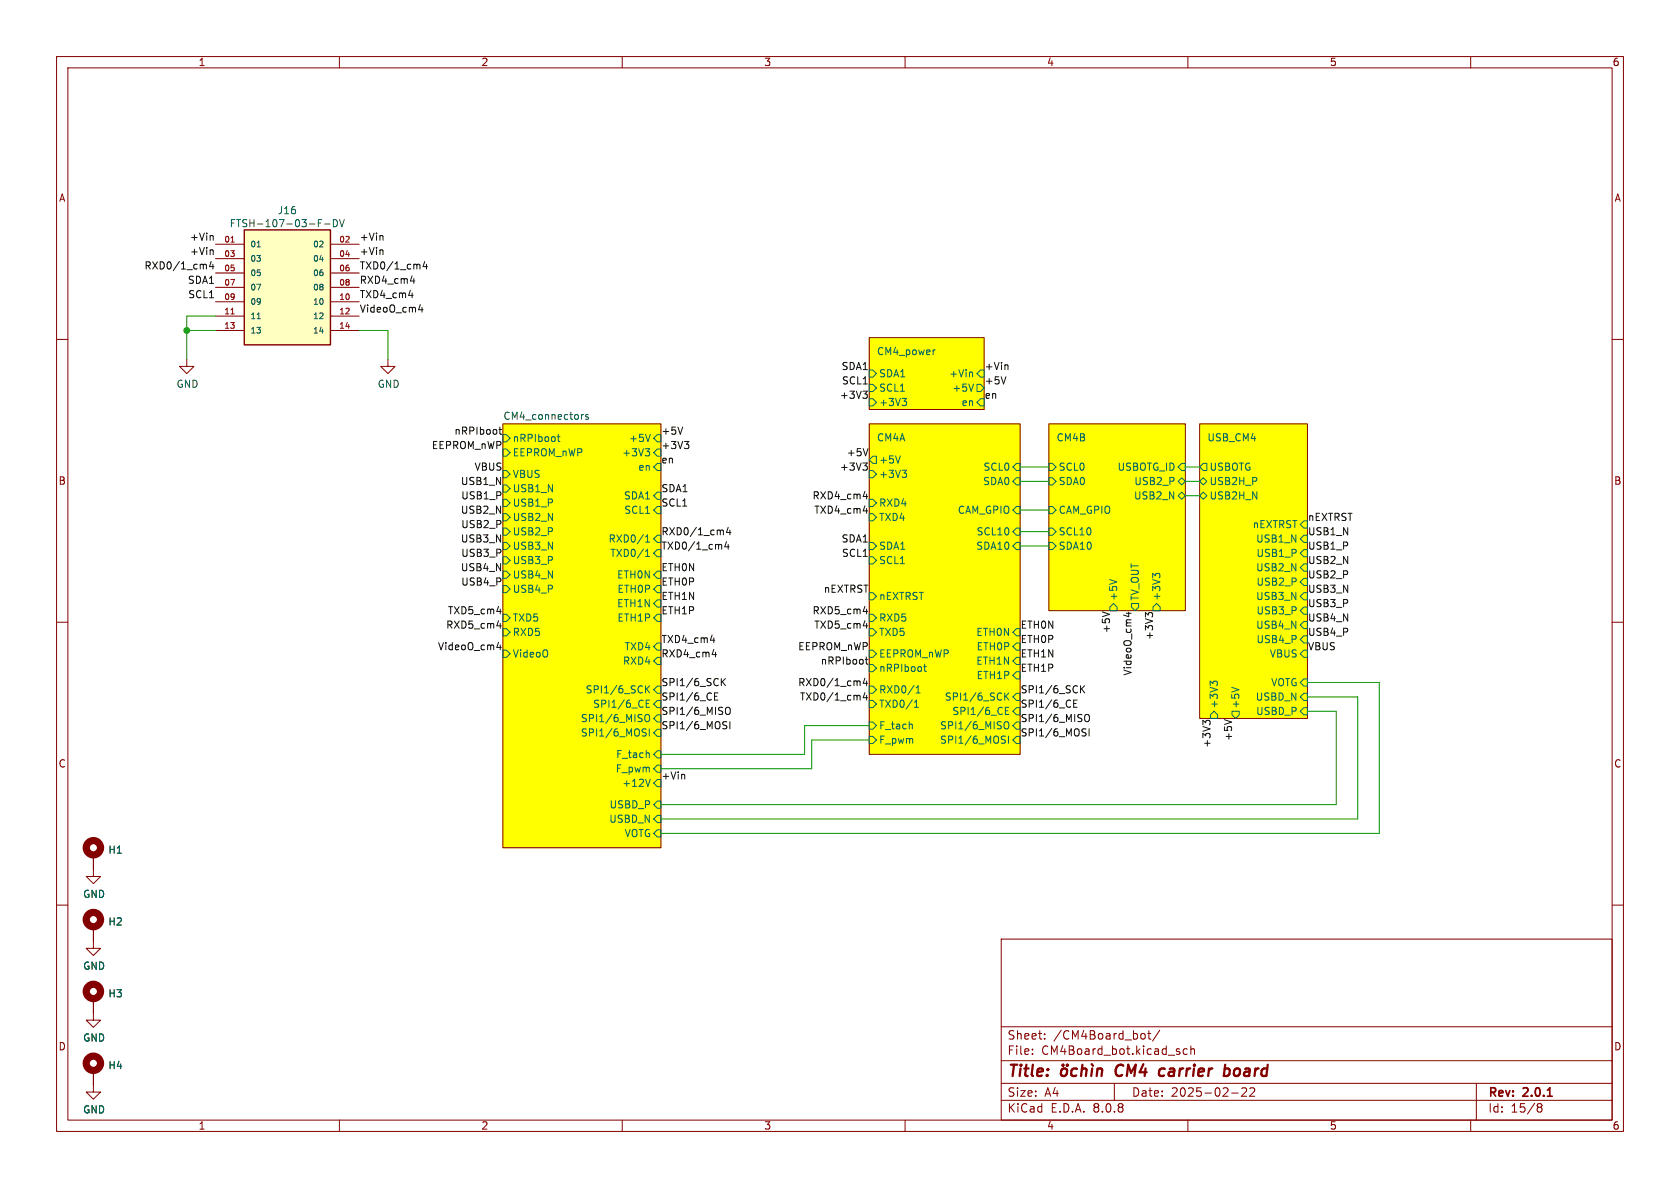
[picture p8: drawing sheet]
<svg xmlns="http://www.w3.org/2000/svg" width="297mm" height="210mm" viewBox="0 0 297 210" stroke-linecap="round" stroke-linejoin="round" font-family="sans-serif">
<g fill="none" stroke="#840000" stroke-width=".18">
<path d="M10 10h277v190h-277zM12 12h273v186h-273zM60 10v2M110 10v2M160 10v2M210 10v2M260 10v2M153.7 59.7h20.3v12.7h-20.3zM10 60h2M33 63.5v1.3h1.3l-1.3 1.2-1.3-1.2h1.3M68.6 63.5v1.3h1.2l-1.2 1.2-1.3-1.2h1.3M88.9 74.9h27.9v75h-27.9z"/>
<path d="M153.7 74.9h26.6v58.5h-26.6zM185.4 74.9h24.1v33.1h-24.1zM212.1 74.9h19v52.1h-19zM285 60h2M10 110h2M285 110h2M16.5 151.1v3.8h1.3l-1.3 1.3-1.3-1.3h1.3M10 160h2M16.5 176.5v3.8h1.3l-1.3 1.3-1.3-1.3h1.3M16.5 163.8v2.6M177 166h108v32h-108zM285 160h2"/>
<path d="M16.5 189.2v3.8h1.3l-1.3 1.3-1.3-1.3h1.3M60 198v2M110 198v2M160 198v2M177 194.5h108M177 191.5h108M177 187.5h108M177 181.5h108M182.5 186.3v.1M182.5 185.5v.1M184.7 183.6v.1M184.7 182.8v.1"/>
<path d="M197 191.5v3M202.2 182.7l.3 .3v.4l-.3 .3M202.9 182.7h.6M203.1 182.2v1.3l.4 .2M205 182.1l-1.3 2M208.5 186v.3M209.9 185.5l-.4-.1-.3 .3v.4l.1 .2h.6M210 198v2M210.5 185.5l.2-.1 .4 .1 .1 .9M210.5 184.9v1.5M217.7 193.2h1.2M219.5 192.4l.6-.1 .2 .1 .1 .3-.9 1.1h.9"/>
<path d="M221 192.4l.5-.1 .2 .1 .1 .3-.9 1.1h.9M260 198v2M261 191.5v6.5M271.7 195.5l.3 .2M271.7 195.4l.3-.3 .5 .1 .1 .3-.3 .2M272 195.7h.3M272 195.7l-.3 .3M272.3 195.7l.3 .3-.1 .5-.5 .1-.3-.3"/>
</g>
<path d="M273.6 193.8h.8" fill="none" stroke="#840000" stroke-width=".3"/>
<g fill="none" stroke="#840000" stroke-width=".4">
<path d="M187.7 189.1a.52 .52 0 0 1 .6-.2 .52 .52 0 0 1 .4 .4l-.1 .5a.55 .55 0 0 1-.5 .4 .55 .55 0 0 1-.6-.4zM187.9 188.2l.1 .1-.1 .1M187.9 188.2l-.1 .1 .1 .1M187.9 188.2v.2M188.7 188.2l-.1 .1 .1 .1M188.7 188.2l.1 .1-.1 .1M188.7 188.2v.2M190.4 189a.66 .66 0 0 0-1 .3l-.1 .5 .2 .3 .2 .1 .6-.1M191.3 189.1a.49 .49 0 0 1 .8 .1l-.1 1M191.4 188.2l-.3 2M193 188.1l.2 .3M193.1 188.9l-.2 1.3"/>
<path d="M194 189.1a.49 .49 0 0 1 .9 .1l-.2 1M194 188.9l-.1 1.3M197.5 188.5a1.27 1.27 0 0 0 0 1.6M205 190.1l.2 .1 .6-.1M205.9 189a.66 .66 0 0 0-1 .3M216.5 189l.2-.1 .6 .1 .1 .3-.1 .5a.66 .66 0 0 1-.9 .3M216.6 188.2l-.3 2"/>
</g>
<g fill="#ff0" stroke="#ff0" stroke-width=".18">
<path d="M185.4 74.9h24.1v33.1h-24.1z"/>
<path d="M153.7 59.7h20.3v12.7h-20.3z"/>
<path d="M212.1 74.9h19v52.1h-19z"/>
<path d="M88.9 74.9h27.9v75h-27.9z"/>
<path d="M153.7 74.9h26.6v58.5h-26.6z"/>
</g>
<g fill="none" stroke="#006464" stroke-width=".18">
<path d="M88.9 76.8h.6l.7 .7-.7 .6h-.6zM88.9 79.4h.6l.7 .6-.7 .6h-.6zM98.5 77.2h.5M98.7 76.8v1.1l.3 .1M103.2 73.3l-.4 .2M104 73.3h-.3l-.2 .2 .1 .1 .4 .2v.3h-.5M114.1 79.3h.7l-.4 .5M114.6 79.8l.2 .2v.3l-.2 .3M115 76.8l-.5 1.2M116.2 76.8h.6v1.3h-.6l-.6-.6zM116.2 79.4h.6v1.2h-.6l-.6-.6zM153.7 70.5h.6l.6 .6-.6 .7h-.6z"/>
<path d="M153.7 65.4h.6l.6 .6-.6 .7h-.6zM153.7 67.9h.6l.6 .7-.6 .6h-.6zM159.5 70.4h.8l-.5 .5M160 70.9l.3 .3v.3l-.3 .2M165.3 61.9h-.2M171.8 65.8l.1 .2v.6M172.1 67.9l-.4 1.3M172.7 67.9h.7l.6 .7-.6 .6h-.7zM173.4 65.4h.6v1.3h-.6l-.7-.7zM173.4 70.5h.6v1.3h-.6l-.7-.7zM88.9 83.2h.6l.7 .6-.7 .7h-.6zM88.9 85.7h.6l.7 .7-.7 .6h-.6z"/>
<path d="M88.9 88.3h.6l.7 .6-.7 .6h-.6zM88.9 93.3h.6l.7 .7-.7 .6h-.6zM88.9 95.9h.6l.7 .6-.7 .7h-.6zM88.9 98.4h.6l.7 .7-.7 .6h-.6zM88.9 90.8h.6l.7 .6-.7 .7h-.6zM114.1 95.8h.7M114.1 94.9l.4-.3v1.2M114.1 97.5l.4-.4v1.3M114.1 98.4h.7M116.2 94.6h.6v1.3h-.6l-.6-.6zM116.2 97.2h.6v1.2h-.6l-.6-.6zM116.2 87h.6v1.3h-.6l-.6-.7z"/>
<path d="M116.2 89.5h.6v1.3h-.6l-.6-.6zM116.2 81.9h.6v1.3h-.6l-.6-.6zM153.7 88.3h.6l.6 .6-.6 .6h-.6zM153.7 90.8h.6l.6 .6-.6 .7h-.6zM153.7 83.2h.6l.6 .6-.6 .7h-.6zM153.7 95.9h.6l.6 .6-.6 .7h-.6zM153.7 98.4h.6l.6 .7-.6 .6h-.6zM154.3 80.6h.6v1.3h-.6l-.6-.6zM159.2 80.6l-.5 1.3M159.5 83.1h.8l-.5 .5M160 83.6l.3 .3v.3l-.3 .2M179.7 93.3h.6v1.3h-.6l-.6-.6z"/>
<path d="M179.7 95.9h.6v1.3h-.6l-.6-.7zM179.7 84.5h.6v1.2h-.6l-.6-.6zM179.7 81.9h.6v1.3h-.6l-.6-.6zM179.7 89.5h.6v1.3h-.6l-.6-.6zM185.4 95.9h.7l.6 .6-.6 .7h-.7zM185.4 93.3h.7l.6 .7-.6 .6h-.7zM185.4 89.5h.7l.6 .7-.6 .6h-.7zM185.4 81.9h.7l.6 .7-.6 .6h-.7zM185.4 84.5h.7l.6 .6-.6 .6h-.7zM208.3 87.6l.6-.6 .6 .6-.6 .7zM208.3 85.1l.6-.6 .6 .6-.6 .6zM208.9 81.9h.6v1.3h-.6l-.6-.6z"/>
<path d="M212.1 85.1l.6-.6 .7 .6-.7 .6zM212.1 87.6l.6-.6 .7 .6-.7 .7zM212.7 81.9h.7v1.3h-.7l-.6-.6zM229.9 92.7l.6-.6h.6v1.2h-.6zM229.9 97.8l.6-.6h.6v1.2h-.6zM230.5 94.6h.6v1.3h-.6l-.6-.6zM230.5 99.7h.6v1.3h-.6l-.6-.7zM88.9 103.5h.6l.7 .6-.7 .7h-.6zM88.9 101h.6l.7 .6-.7 .6h-.6zM88.9 111.1h.6l.7 .7-.7 .6h-.6zM88.9 108.6h.6l.7 .6-.7 .7h-.6zM88.9 114.9h.6l.7 .7-.7 .6h-.6z"/>
<path d="M116.2 113.7h.6v1.2h-.6l-.6-.6zM116.2 116.2h.6v1.3h-.6l-.6-.7zM116.2 101h.6v1.2h-.6l-.6-.6zM116.2 103.5h.6v1.3h-.6l-.6-.7zM116.2 108.6h.6v1.3h-.6l-.6-.7zM116.2 106h.6v1.3h-.6l-.6-.6zM153.7 104.8h.6l.6 .6-.6 .6h-.6zM153.7 108.6h.6l.6 .6-.6 .7h-.6zM153.7 111.1h.6l.6 .7-.6 .6h-.6zM153.7 114.9h.6l.6 .7-.6 .6h-.6zM153.7 117.5h.6l.6 .6-.6 .6h-.6zM163.3 117.8h.5"/>
<path d="M163.5 117.4v1.1l.3 .2M179.7 111.1h.6v1.3h-.6l-.6-.6zM179.7 113.7h.6v1.2h-.6l-.6-.6zM179.7 116.2h.6v1.3h-.6l-.6-.7zM179.7 118.7h.6v1.3h-.6l-.6-.6zM196.2 102.4l1.2 .5M196.8 106.7l.7 .6v.7h-1.3v-.7zM200 106.7h1.3v.6l-.6 .7-.7-.7zM203.8 107.3l.7-.6 .6 .6v.7h-1.3zM204.3 101.8l-.5-.4v.7M204.3 101.6l.2-.2h.3l.2 .2M229.9 105.4l.6-.6h.6v1.2h-.6z"/>
<path d="M229.9 115.6l.6-.7h.6v1.3h-.6zM230.5 109.9h.6v1.2h-.6l-.6-.6zM230.5 112.4h.6v1.3h-.6l-.6-.7zM230.5 107.3h.6v1.3h-.6l-.6-.6zM230.5 102.2h.6v1.3h-.6l-.6-.6zM113.8 129.5l.3 .1 .1 .3-.2 .2h-.3M113.8 128.8l.4 .1M114.1 126.5l.2-.2a.43 .43 0 0 1 .5 .4v.5a.42 .42 0 0 1-.4 .4 .42 .42 0 0 1-.4-.4zM114.1 121.2v1.3M114.2 124.4h.5M114.3 121.8l.5 .7M114.7 133.1l.1 .8"/>
<path d="M114.8 128.8v1.3M114.8 121.2l-.7 .8M114.8 123.8h-.6v1.2h.6M115 137.7l-.5 1.3M116.2 123.8h.6v1.3h-.6l-.6-.6zM116.2 126.4h.6v1.2h-.6l-.6-.6zM116.2 128.9h.6v1.3h-.6l-.6-.7zM116.2 121.3h.6v1.3h-.6l-.6-.7zM116.2 132.7h.6v1.3h-.6l-.6-.6zM116.2 135.3h.6v1.2h-.6l-.6-.6zM116.2 137.8h.6v1.3h-.6l-.6-.7zM153.7 123.8h.6l.6 .7-.6 .6h-.6z"/>
<path d="M153.7 121.3h.6l.6 .6-.6 .7h-.6zM153.7 127.6h.6l.6 .7-.6 .6h-.6zM153.7 130.2h.6l.6 .6-.6 .6h-.6zM161.2 128.1l.1 .7M161.7 125h.7M161.7 124.1l.3-.3v1.2M162 122.5h.7M162 121.6l.3-.4v1.3M177.3 130.1l.4 .1M177.3 130.7l.3 .1 .1 .3-.2 .3h-.3M177.6 122.5v1.3M177.7 127.6h.1a.43 .43 0 0 1 .5 .4v.4a.42 .42 0 0 1-.4 .5 .42 .42 0 0 1-.4-.5v-.4z"/>
<path d="M177.7 125.6h.5M177.8 123l.5 .8M178.3 130.1v1.3M178.3 122.5l-.7 .7M178.3 125h-.6v1.3h.6M179.7 125.1h.6v1.3h-.6l-.6-.7zM179.7 130.2h.6v1.2h-.6l-.6-.6zM179.7 122.6h.6v1.2h-.6l-.6-.6zM179.7 127.6h.6v1.3h-.6l-.6-.6zM214.4 120.8l-.5-.4v.8M214.4 120.7l.3-.3h.3l.2 .3M214.6 125.7l.7 .7v.6h-1.3v-.6z"/>
<path d="M217.7 121.5l1.3 .4M217.8 125.7h1.3v.7l-.7 .6-.6-.6zM229.9 120.7l.6-.7h.6v1.3h-.6zM230.5 122.6h.6v1.2h-.6l-.6-.6zM230.5 125.1h.6v1.3h-.6l-.6-.7zM116.2 141.6h.6v1.3h-.6l-.6-.7zM116.2 144.1h.6v1.3h-.6l-.6-.6zM116.2 146.7h.6v1.3h-.6l-.6-.7z"/>
</g>
<g fill="none" stroke="#840000" stroke-width="1.3">
<circle cx="16.5" cy="149.9" r="1.27"/>
<circle cx="16.5" cy="162.6" r="1.27"/>
<circle cx="16.5" cy="175.3" r="1.27"/>
<circle cx="16.5" cy="188" r="1.27"/>
</g>
<path d="M43.2 40.6h15.2v20.4h-15.2z" fill="#ffffc2"/>
<path d="M43.2 40.6h15.2v20.4h-15.2z" fill="none" stroke="#840000" stroke-width=".25"/>
<g fill="none" stroke="#840000" stroke-width=".18">
<path d="M38.1 43.2h5.1M38.1 45.7h5.1M38.1 48.3h5.1M38.1 50.8h5.1M38.1 53.3h5.1M38.1 55.9h5.1M38.1 58.4h5.1M58.4 43.2h5.1M58.4 45.7h5.1M58.4 48.3h5.1M58.4 50.8h5.1M58.4 53.3h5.1"/>
<path d="M58.4 55.9h5.1M58.4 58.4h5.1M16.5 151.1v2.6M16.5 163.8v3.8h1.3l-1.3 1.3-1.3-1.3h1.3M16.5 176.5v2.6M16.5 189.2v2.6"/>
</g>
<path d="M56.3 39.4h.4M56.3 38.8h.6M57.4 39.6h.9M58.9 38.8a.64 .64 0 0 1 .8 .7 .64 .64 0 0 1-.8 .6zM60 38.8l.4 1.3 .5-1.3M45.5 43.6h.5M45.5 56.3h.5" fill="none" stroke="#006464" stroke-width=".18"/>
<path d="M40.8 42.8h.6M40.8 55.5h.6" fill="none" stroke="#a90000" stroke-width=".18"/>
<g fill="none" stroke="#0f0f0f" stroke-width=".18">
<path d="M37.3 46.2l-.3 .9h.8M37.5 44.2l.2 .2v.6M37.5 41.6l.2 .2v.7M37.6 46.7v.9M67.5 41.6l.2 .2v.7M67.5 44.2l.2 .2v.6M72.2 52.2h.8M72.6 49.7h.7M73.2 49.3v.8M74.3 53.8l-.3 1h.8M74.6 54.3v.9M75.1 46.2l-.3 .9h.8"/>
<path d="M75.4 46.7v.9M88.2 75.9h.5M88.4 75.5v1.1l.3 .2M120.7 75.5l-.4 1.3M121 78h.8l-.4 .5M121.5 78.5l.3 .3v.3l-.3 .2M152.5 69.1h.8l-.4 .5M153.1 69.6l.2 .3v.3l-.2 .2M153.4 79.3l-.4 1.3M177.8 66.6l-.4 1.3M178 64.5l.2 .2v.6M128.4 95.8l-.3 .9h.8"/>
<path d="M128.7 93.2l-.3 .9h.8M128.7 96.2v.9M129 93.7v.8M152.5 81.8h.8l-.4 .5M152.6 90.3h.8M152.6 87.8h.8M153.1 82.3l.2 .3v.3l-.2 .2M153.2 87.4v.8M87.8 110.6h.8M87.8 108.1h.8M88.1 113.5l-.3 .9h.8M88.4 110.2v.9"/>
<path d="M88.4 114v.9M125.6 113.2h.8M125.9 115.7h.8M126.5 115.3v.8M127.5 119.9v1.3M128.2 119.9l-.7 .8M152.6 110.6h.8M152.6 108.1h.8M152.9 119.9l-.3 .9h.8M153 116.6h.4M153.1 116.1v1.1l.3 .2M153.2 107.7v.8"/>
<path d="M194.9 108.2l1.2 .4M199.1 108.4h.9M199.5 108.2v.8l-.9-.3M203 108.7l-.5-.4v.8M203 108.5l.2-.2h.3l.3 .2M120.9 136.9l.2 .2v.6M126.3 123.1h.4M126.9 122.5h-.6v1.3h.6M127.7 120.5l.5 .7M128 128.2l.4 .1 .1 .3-.3 .2h-.3M128 127.6h.5M128.3 125.2l.3-.2a.43 .43 0 0 1 .5 .5v.4a.42 .42 0 0 1-.4 .4 .42 .42 0 0 1-.5-.4z"/>
<path d="M129 127.6v1.2M152.9 122.4l-.3 .9h.8M153.2 120.4v.8M153.2 122.9v.9M189.8 124.4h.4M190.4 123.8h-.6v1.2h.6M191 121.2v1.3M191.2 121.8l.5 .7M191.5 128.8l.5 .1M191.5 129.4l.4 .2 .1 .3-.3 .2h-.3M191.7 121.2l-.7 .7M191.9 126.4l.2-.1a.43 .43 0 0 1 .5 .4v.4a.42 .42 0 0 1-.4 .5 .42 .42 0 0 1-.5-.5v-.4z"/>
<path d="M192.5 128.8v1.3M213.1 127.8l-.4-.5v.8M213.1 127.6l.3-.3h.3l.2 .3M216.5 127.2l1.2 .4"/>
</g>
<g fill="none" stroke="#009600" stroke-width=".18">
<path d="M33 58.4h5.1M38.1 55.9h-5.1v7.6M63.5 58.4h5.1v5.1M180.3 82.6h5.1M180.3 85.1h5.1M180.3 90.2h5.1M180.3 96.5h5.1M180.3 94h5.1M209.5 82.6h2.6M209.5 85.1h2.6M209.5 87.6h2.6M153.7 128.3h-11.5v5.1h-25.4"/>
<path d="M153.7 130.8h-10.2v5.1h-26.7M231.1 125.7h5.1v16.5h-119.4M231.1 120.7h12.7v26.6h-127M231.1 123.2h8.9v21.6h-123.2"/>
</g>
<circle cx="33" cy="58.4" r=".51" fill="#009600" stroke="#009600" stroke-width=".18"/>
<g font-size="2.8" fill="#840000">
<text x="178" y="190.9">Title:</text>
<text x="198.1" y="190.9">CM4</text>
<text x="206.6" y="190.9">carrier</text>
<text x="218.8" y="190.9">board</text>
</g>
<g font-size="2.1" fill="#840000">
<text x="178" y="184">Sheet:</text>
<text x="186.2" y="184">/CM4Board_bot/</text>
<text x="178" y="186.7">File:</text>
<text x="184.1" y="186.7">CM4Board_bot.kicad_sch</text>
<text x="178" y="196.9">KiCad</text>
<text x="178" y="194.1">Size:</text>
<text x="184.7" y="194.1">A4</text>
<text x="185.7" y="196.9">E.D.A.</text>
<text x="193.3" y="196.9">8.0.8</text>
<text x="200" y="194.1">Date:</text>
<text x="207" y="194.1">2025-02-22</text>
<text x="263" y="194.3">Rev:</text>
<text x="263" y="196.9">Id:</text>
<text x="267.1" y="196.9">15/8</text>
<text x="269.4" y="194.3">2.0.1</text>
</g>
<g font-size="1.8" fill="#840000">
<text x="35" y="11.9">1</text>
<text x="85" y="11.9">2</text>
<text x="135" y="11.9">3</text>
<text x="185" y="11.9">4</text>
<text x="235" y="11.9">5</text>
<text x="285" y="11.9">6</text>
<text x="10.3" y="35.9">A</text>
<text x="285.3" y="35.9">A</text>
<text x="10.3" y="85.9">B</text>
<text x="285.3" y="85.9">B</text>
<text x="10.3" y="135.9">C</text>
<text x="285.3" y="135.9">C</text>
<text x="10.3" y="185.9">D</text>
<text x="285.3" y="185.9">D</text>
<text x="35" y="199.9">1</text>
<text x="85" y="199.9">2</text>
<text x="135" y="199.9">3</text>
<text x="185" y="199.9">4</text>
<text x="235" y="199.9">5</text>
<text x="285" y="199.9">6</text>
</g>
<g font-size="1.8" fill="#006464">
<text x="40.5" y="40.4">FTSH-107-03-F-DV</text>
<text x="49" y="38.1">J16</text>
<text x="154.9" y="62.9">CM4_power</text>
<text x="31.1" y="68.8">GND</text>
<text x="66.7" y="68.8">GND</text>
<text x="155.3" y="72">+3V3</text>
<text x="155.3" y="66.9">SDA1</text>
<text x="155.3" y="69.4">SCL1</text>
<text x="167.7" y="66.9">+Vin</text>
<text x="168.3" y="69.4">+5V</text>
<text x="169.9" y="72">en</text>
<text x="88.9" y="74.3">CM4_connectors</text>
<text x="90.6" y="78.3">nRPIboot</text>
<text x="90.6" y="80.9">EEPROM_nWP</text>
<text x="109.9" y="80.9">+3V3</text>
<text x="111.1" y="78.3">+5V</text>
<text x="112.7" y="83.4">en</text>
<text x="154.9" y="78.1">CM4A</text>
<text x="155.3" y="82.1">+5V</text>
<text x="173.8" y="83.4">SCL0</text>
<text x="186.7" y="78.1">CM4B</text>
<text x="187.1" y="83.4">SCL0</text>
<text x="197.5" y="83.4">USBOTG_ID</text>
<text x="213.4" y="78.1">USB_CM4</text>
<text x="213.7" y="83.4">USBOTG</text>
<text x="90.6" y="84.7">VBUS</text>
<text x="90.6" y="87.2">USB1_N</text>
<text x="90.6" y="89.8">USB1_P</text>
<text x="110.2" y="88.5">SDA1</text>
<text x="155.3" y="89.8">RXD4</text>
<text x="155.3" y="84.7">+3V3</text>
<text x="173.7" y="86">SDA0</text>
<text x="187.1" y="86">SDA0</text>
<text x="200.4" y="88.5">USB2_N</text>
<text x="200.4" y="86">USB2_P</text>
<text x="213.7" y="86">USB2H_P</text>
<text x="213.7" y="88.5">USB2H_N</text>
<text x="90.6" y="94.8">USB2_P</text>
<text x="90.6" y="92.3">USB2_N</text>
<text x="110.3" y="91">SCL1</text>
<text x="155.3" y="92.3">TXD4</text>
<text x="169.2" y="91">CAM_GPIO</text>
<text x="172.6" y="94.8">SCL10</text>
<text x="187.1" y="94.8">SCL10</text>
<text x="187.1" y="91">CAM_GPIO</text>
<text x="221.4" y="93.6">nEXTRST</text>
<text x="90.6" y="97.4">USB3_N</text>
<text x="90.6" y="99.9">USB3_P</text>
<text x="107.5" y="96.1">RXD0/1</text>
<text x="107.8" y="98.7">TXD0/1</text>
<text x="155.3" y="97.4">SDA1</text>
<text x="155.3" y="99.9">SCL1</text>
<text x="172.5" y="97.4">SDA10</text>
<text x="187.1" y="97.4">SDA10</text>
<text x="222" y="96.1">USB1_N</text>
<text x="222" y="101.2">USB2_N</text>
<text x="222" y="98.7">USB1_P</text>
<text x="90.6" y="105">USB4_P</text>
<text x="90.6" y="102.5">USB4_N</text>
<text x="109" y="102.5">ETH0N</text>
<text x="109" y="107.5">ETH1N</text>
<text x="109.1" y="105">ETH0P</text>
<text x="155.3" y="106.3">nEXTRST</text>
<text x="197.7" y="106.3" transform="rotate(-90 197.7 106.3)">+5V</text>
<text x="201.5" y="106.3" transform="rotate(-90 201.5 106.3)">TV_OUT</text>
<text x="205.3" y="106.3" transform="rotate(-90 205.3 106.3)">+3V3</text>
<text x="222" y="106.3">USB3_N</text>
<text x="222" y="103.7">USB2_P</text>
<text x="90.6" y="112.6">RXD5</text>
<text x="90.6" y="110.1">TXD5</text>
<text x="109.1" y="110.1">ETH1P</text>
<text x="155.3" y="110.1">RXD5</text>
<text x="155.3" y="112.6">TXD5</text>
<text x="172.5" y="112.6">ETH0N</text>
<text x="222" y="111.4">USB4_N</text>
<text x="222" y="113.9">USB4_P</text>
<text x="222" y="108.8">USB3_P</text>
<text x="90.6" y="116.4">VideoO</text>
<text x="110" y="117.7">RXD4</text>
<text x="110.3" y="115.2">TXD4</text>
<text x="155.3" y="116.4">EEPROM_nWP</text>
<text x="155.3" y="119">nRPIboot</text>
<text x="172.5" y="117.7">ETH1N</text>
<text x="172.6" y="115.2">ETH0P</text>
<text x="224.4" y="116.4">VBUS</text>
<text x="103.4" y="122.8">SPI1/6_SCK</text>
<text x="104.8" y="125.3">SPI1/6_CE</text>
<text x="155.3" y="125.3">TXD0/1</text>
<text x="155.3" y="122.8">RXD0/1</text>
<text x="166.9" y="124.1">SPI1/6_SCK</text>
<text x="172.6" y="120.2">ETH1P</text>
<text x="215.5" y="125.3" transform="rotate(-90 215.5 125.3)">+3V3</text>
<text x="219.3" y="125.3" transform="rotate(-90 219.3 125.3)">+5V</text>
<text x="221.9" y="124.1">USBD_N</text>
<text x="224.6" y="121.5">VOTG</text>
<text x="102.6" y="127.9">SPI1/6_MISO</text>
<text x="102.6" y="130.4">SPI1/6_MOSI</text>
<text x="155.3" y="129.1">F_tach</text>
<text x="155.3" y="131.7">F_pwm</text>
<text x="166.1" y="131.7">SPI1/6_MOSI</text>
<text x="166.1" y="129.1">SPI1/6_MISO</text>
<text x="168.3" y="126.6">SPI1/6_CE</text>
<text x="222" y="126.6">USBD_P</text>
<text x="108.8" y="136.8">F_pwm</text>
<text x="108.8" y="134.2">F_tach</text>
<text x="107.7" y="143.1">USBD_P</text>
<text x="109.9" y="139.3">+12V</text>
<text x="107.6" y="145.6">USBD_N</text>
<text x="110.3" y="148.2">VOTG</text>
<text x="19.1" y="151.1">H1</text>
<text x="14.6" y="158.9">GND</text>
<text x="19.1" y="163.8">H2</text>
<text x="14.6" y="171.6">GND</text>
<text x="19.1" y="176.5">H3</text>
<text x="14.6" y="184.3">GND</text>
<text x="19.1" y="189.2">H4</text>
<text x="14.6" y="197">GND</text>
</g>
<g font-size="1.8" fill="#0f0f0f">
<text x="25.4" y="47.7">RXD0/1_cm4</text>
<text x="33.5" y="45.2">+Vin</text>
<text x="33.5" y="42.6">+Vin</text>
<text x="63.5" y="42.6">+Vin</text>
<text x="63.5" y="45.2">+Vin</text>
<text x="63.5" y="47.7">TXD0/1_cm4</text>
<text x="33.1" y="50.3">SDA1</text>
<text x="33.2" y="52.8">SCL1</text>
<text x="63.5" y="50.3">RXD4_cm4</text>
<text x="63.5" y="52.8">TXD4_cm4</text>
<text x="63.5" y="55.3">VideoO_cm4</text>
<text x="148.7" y="65.5">SDA1</text>
<text x="174" y="65.5">+Vin</text>
<text x="148.4" y="70.6">+3V3</text>
<text x="148.7" y="68">SCL1</text>
<text x="174" y="68">+5V</text>
<text x="174" y="70.6">en</text>
<text x="80.2" y="76.9">nRPIboot</text>
<text x="116.8" y="76.9">+5V</text>
<text x="76.2" y="79.5">EEPROM_nWP</text>
<text x="83.8" y="83.3">VBUS</text>
<text x="116.8" y="79.5">+3V3</text>
<text x="116.8" y="82">en</text>
<text x="148.4" y="83.3">+3V3</text>
<text x="149.6" y="80.7">+5V</text>
<text x="81.4" y="85.8">USB1_N</text>
<text x="81.4" y="88.4">USB1_P</text>
<text x="116.8" y="87.1">SDA1</text>
<text x="116.8" y="89.6">SCL1</text>
<text x="143.5" y="88.4">RXD4_cm4</text>
<text x="81.4" y="96">USB3_N</text>
<text x="81.4" y="90.9">USB2_N</text>
<text x="81.4" y="93.4">USB2_P</text>
<text x="116.8" y="94.7">RXD0/1_cm4</text>
<text x="143.9" y="90.9">TXD4_cm4</text>
<text x="148.7" y="96">SDA1</text>
<text x="231.1" y="92.2">nEXTRST</text>
<text x="231.1" y="94.7">USB1_N</text>
<text x="81.4" y="101.1">USB4_N</text>
<text x="81.4" y="98.5">USB3_P</text>
<text x="116.8" y="101.1">ETH0N</text>
<text x="116.8" y="97.3">TXD0/1_cm4</text>
<text x="148.7" y="98.5">SCL1</text>
<text x="231.1" y="97.3">USB1_P</text>
<text x="231.1" y="99.8">USB2_N</text>
<text x="81.4" y="103.6">USB4_P</text>
<text x="116.8" y="106.1">ETH1N</text>
<text x="116.8" y="103.6">ETH0P</text>
<text x="145.5" y="104.9">nEXTRST</text>
<text x="231.1" y="102.3">USB2_P</text>
<text x="231.1" y="104.9">USB3_N</text>
<text x="231.1" y="107.4">USB3_P</text>
<text x="78.8" y="111.2">RXD5_cm4</text>
<text x="79.1" y="108.7">TXD5_cm4</text>
<text x="116.8" y="108.7">ETH1P</text>
<text x="116.8" y="113.8">TXD4_cm4</text>
<text x="143.5" y="108.7">RXD5_cm4</text>
<text x="143.9" y="111.2">TXD5_cm4</text>
<text x="180.3" y="111.2">ETH0N</text>
<text x="180.3" y="113.8">ETH0P</text>
<text x="196.3" y="112" transform="rotate(-90 196.3 112)">+5V</text>
<text x="203.9" y="113.2" transform="rotate(-90 203.9 113.2)">+3V3</text>
<text x="231.1" y="110">USB4_N</text>
<text x="231.1" y="112.5">USB4_P</text>
<text x="77.3" y="115">VideoO_cm4</text>
<text x="116.8" y="116.3">RXD4_cm4</text>
<text x="141" y="115">EEPROM_nWP</text>
<text x="145" y="117.6">nRPIboot</text>
<text x="180.3" y="116.3">ETH1N</text>
<text x="180.3" y="118.8">ETH1P</text>
<text x="200.1" y="119.5" transform="rotate(-90 200.1 119.5)">VideoO_cm4</text>
<text x="231.1" y="115">VBUS</text>
<text x="116.8" y="123.9">SPI1/6_CE</text>
<text x="116.8" y="121.4">SPI1/6_SCK</text>
<text x="141" y="121.4">RXD0/1_cm4</text>
<text x="141.3" y="123.9">TXD0/1_cm4</text>
<text x="180.3" y="122.7">SPI1/6_SCK</text>
<text x="180.3" y="125.2">SPI1/6_CE</text>
<text x="116.8" y="126.5">SPI1/6_MISO</text>
<text x="116.8" y="129">SPI1/6_MOSI</text>
<text x="180.3" y="130.3">SPI1/6_MOSI</text>
<text x="180.3" y="127.7">SPI1/6_MISO</text>
<text x="217.9" y="131.1" transform="rotate(-90 217.9 131.1)">+5V</text>
<text x="116.8" y="137.9">+Vin</text>
<text x="214.1" y="132.3" transform="rotate(-90 214.1 132.3)">+3V3</text>
</g>
<g font-size="1.4" fill="#a90000">
<text x="39.5" y="42.9">01</text>
<text x="39.5" y="45.5">03</text>
<text x="59.9" y="42.9">02</text>
<text x="59.9" y="45.5">04</text>
<text x="39.5" y="48">05</text>
<text x="39.5" y="50.5">07</text>
<text x="39.5" y="53.1">09</text>
<text x="59.9" y="48">06</text>
<text x="59.9" y="50.5">08</text>
<text x="59.9" y="53.1">10</text>
<text x="39.5" y="55.6">11</text>
<text x="39.5" y="58.2">13</text>
<text x="59.9" y="55.6">12</text>
<text x="59.9" y="58.2">14</text>
</g>
<g font-size="1.4" fill="#006464">
<text x="44.2" y="43.9">01</text>
<text x="44.2" y="46.5">03</text>
<text x="55.2" y="43.9">02</text>
<text x="55.2" y="46.5">04</text>
<text x="44.2" y="49">05</text>
<text x="44.2" y="51.5">07</text>
<text x="55.2" y="49">06</text>
<text x="55.2" y="51.5">08</text>
<text x="44.2" y="54.1">09</text>
<text x="44.2" y="56.6">11</text>
<text x="44.2" y="59.2">13</text>
<text x="55.2" y="54.1">10</text>
<text x="55.2" y="56.6">12</text>
<text x="55.2" y="59.2">14</text>
</g>
</svg>
